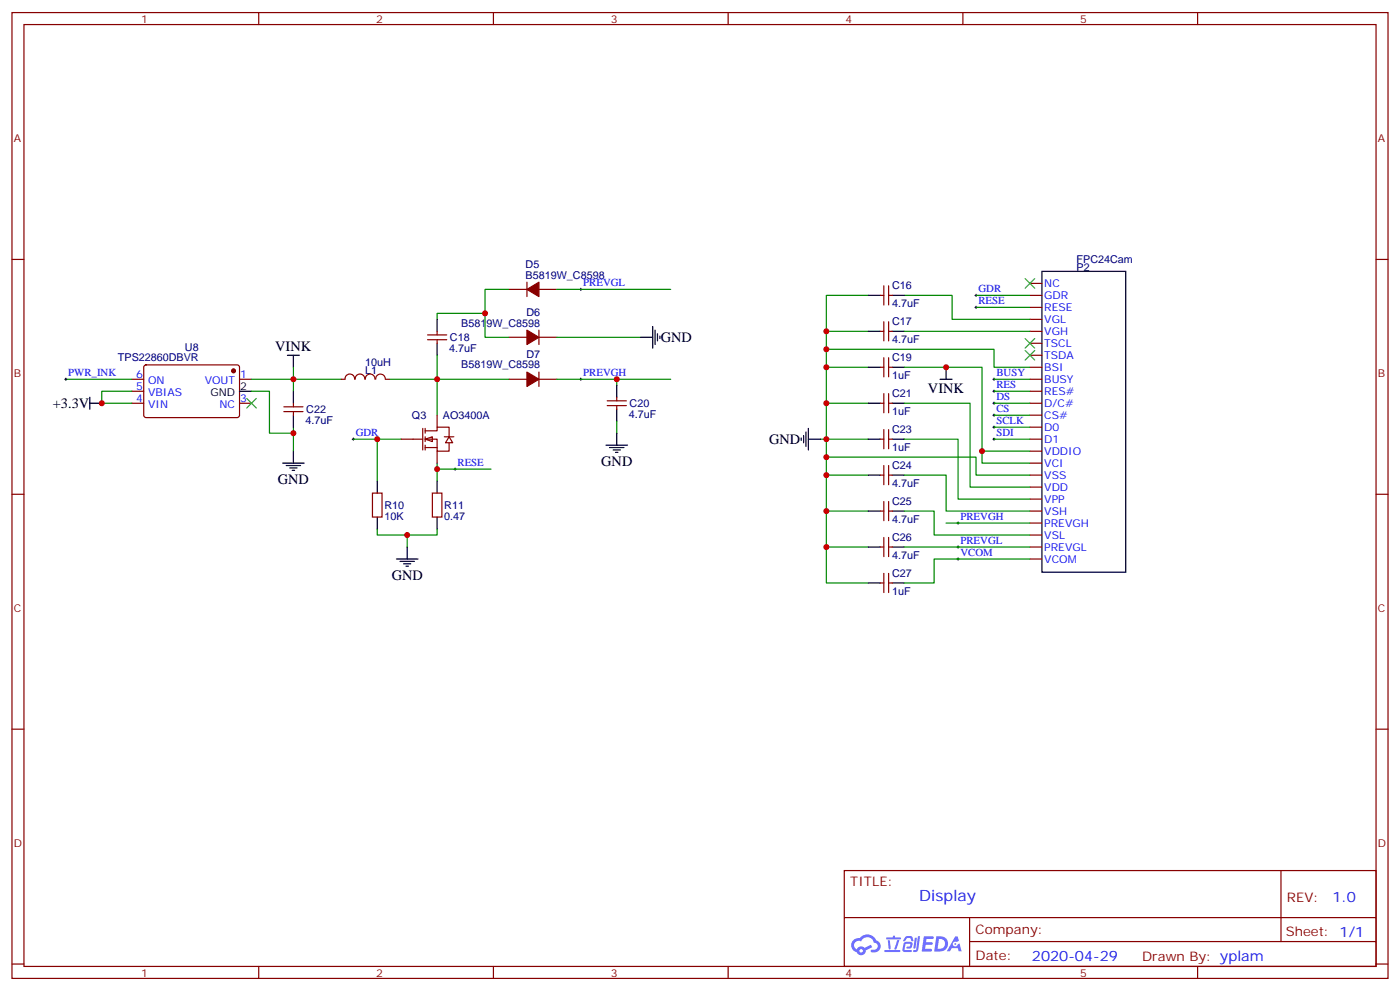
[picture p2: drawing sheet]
<svg xmlns="http://www.w3.org/2000/svg" width="412mm" height="292mm" viewBox="0 0 412 292" stroke-linecap="round" stroke-linejoin="round" font-family="sans-serif">
<g fill="none" stroke="#870000" stroke-width=".35">
<path d="M3.5 3.7h405.4v284.3h-405.4zM7.1 7.2h398.2v277.3h-398.2zM76.2 3.7v3.5M145.3 3.7v3.5M214.5 3.7v3.5M283.6 3.7v3.5M352.8 3.7v3.5M3.5 76.4h3.6M405.3 76.4h3.6M3.5 145.5h3.6M405.3 145.5h3.6M3.5 214.7h3.6"/>
<path d="M405.3 214.7h3.6M248.7 256.3h156.6v28.2h-156.6zM377.3 256.3v20.9M248.7 270.1h156.5M285.6 277.2h119.6M285.6 270.1v14.2M3.5 283.8h3.6M76.2 284.5v3.5M145.3 284.5v3.5M214.5 284.5v3.5M283.6 284.5v3.5M352.8 284.5v3.5"/>
<path d="M405.3 283.8h3.6"/>
</g>
<g fill="#5487ff">
<path d="M272.1 275.6h2.6l.3 .2-.1 .6h-2l-.1 1h1.6l.4 .4-.4 .3h-1.7l-.2 1.2 1.8 .1 .3 .3-.2 .4h-2.9z"/>
<path d="M281.4 275.7h.7l.4 1.3-.7 .3a.74 .74 0 0 0-1.1 .3 .74 .74 0 0 0 .5 1.1 .74 .74 0 0 0 .9-.7l.5-.3 .7 2.4h-.9l-.2-1h-1.9l-.5 1h-.9z"/>
<path d="M269.5 276.1h.6l-.4 2.9a.31 .31 0 0 1-.3 .3 .31 .31 0 0 1-.3-.3z"/>
<path d="M270.4 275.6h.6l-.5 4a.89 .89 0 0 1-.7 .7 .89 .89 0 0 1-.9-.3l1-.5z"/>
<path d="M266.8 275.8l.6-.2 1.2 .1 .5 1.3-.6 .1-.4-.9-1 .1a.95 .95 0 0 1-1 .8l-.1-.2z"/>
<path d="M266.4 277.5l1.8-.2a1.04 1.04 0 0 1 .6 1.1 1.04 1.04 0 0 1-.8 .9h-.7a.29 .29 0 0 1-.3-.4 .29 .29 0 0 1 .3-.2h.7l.2-.8h-1.4l-.4 1.7 1.9 .1a.29 .29 0 0 1 .3 .3 .29 .29 0 0 1-.3 .3h-2l-.4-.3 .2-2.1z"/>
<path d="M260.5 279.7h4.4a.3 .3 0 0 1 .3 .3 .3 .3 0 0 1-.3 .3h-4.3z"/>
<path d="M264.3 276.8h.6l-.5 1.6a1.02 1.02 0 0 1-.7 1.2l-.2-.3z"/>
<path d="M261.5 276.8h.6l.3 2.4-.3 .3-.3-.2z"/>
<path d="M261.1 276h1.9l.2-.5h.5l-.1 .5h1.5a.29 .29 0 0 1 .3 .3 .29 .29 0 0 1-.3 .3h-3.9z"/>
<path d="M275.8 275.6l-.6 4.5h1.4a2.27 2.27 0 0 0 2.7-2.3 2.27 2.27 0 0 0-2.7-2.2zM276.6 276.4a1.5 1.5 0 0 1 1.8 1.6 1.5 1.5 0 0 1-1.9 1.3h-.3z"/>
<path d="M251.4 276.8a2.09 2.09 0 0 0 1 3.5 1.37 1.37 0 0 0 1.5 .9 1.37 1.37 0 0 0 1.1-1.4l2-1-.5-.7-1.8 1a1.4 1.4 0 0 0-2.3 .4 1.32 1.32 0 0 1-.6-1.9 1.32 1.32 0 0 1 1.9-.4 2.02 2.02 0 0 1 2-1.3 2.02 2.02 0 0 1 1.8 1.6 1.09 1.09 0 0 1 1.1 1.4 1.09 1.09 0 0 1-1.6 .7 .41 .41 0 0 0-.5 .3 .41 .41 0 0 0 .4 .5 1.89 1.89 0 0 0 2.4-1.2 1.89 1.89 0 0 0-1.2-2.4 2.98 2.98 0 0 0-5-.6l-1 .1zM253.2 279.9a.52 .52 0 0 1 1 0 .52 .52 0 0 1-1 0z"/>
<circle cx="281.4" cy="277.9" r=".28"/>
</g>
<g fill="none" stroke="#870000" stroke-width=".35">
<path d="M149.9 99.3h5.3M149.9 85.2h5.3M155.2 83.1v4.2M158.7 97.2v4.2M158.7 99.3h5.3M158.7 85.2h5.3M303.4 83.4h3.5M303.4 87h3.5M303.4 90.5h3.5M303.4 94h3.5M303.4 97.5h3.5M83.6 119.8h5.7"/>
<path d="M86.4 118.7v1.1M104.5 111.6a1.41 1.41 0 0 0-1.5-1.5 1.41 1.41 0 0 0-1.4 1.5l-1.1 .1M104.6 111.6a1.41 1.41 0 0 1 1.4-1.5 1.41 1.41 0 0 1 1.4 1.5M107.6 111.6a1.41 1.41 0 0 1 1.4-1.5 1.41 1.41 0 0 1 1.4 1.5M110.7 111.6a1.41 1.41 0 0 1 1.4-1.5 1.41 1.41 0 0 1 1.4 1.5M113.6 111.7h1.1M149.9 111.7h5.3M158.7 109.5v4.3M158.7 111.7h5.3M303.4 111.7h3.5M303.4 101.1h3.5M303.4 104.6h3.5"/>
<path d="M303.4 108.1h3.5M303.4 115.2h3.5M303.4 118.7h3.5M83.6 121.2h5.7M86.4 121.2v1M303.4 122.2h3.5M303.4 125.8h3.5M303.4 129.3h3.5M303.4 132.8h3.5M303.4 136.3h3.5M303.4 139.9h3.5M109.7 145.2h2.8v7h-2.8z"/>
<path d="M127.4 145.2h2.8v7h-2.8zM303.4 143.4h3.5M303.4 146.9h3.5M303.4 150.5h3.5M303.4 154h3.5M303.4 157.5h3.5M303.4 161h3.5M303.4 164.6h3.5"/>
</g>
<g fill="#870000" stroke="#870000" stroke-width=".35">
<path d="M155.2 109.5l3.5 2.2-3.5 2.1z"/>
<path d="M155.2 97.2l3.5 2.1-3.5 2.1z"/>
<path d="M155.2 85.2l3.5-2.1v4.2z"/>
</g>
<g fill="none" stroke="#000" stroke-width=".35">
<path d="M306.9 79.9h24.7v88.6h-24.7zM84.7 104.6h3.5M86.4 104.6v3.5M86.4 115.2v3.5M83.3 136.3h6.3M84.3 137.1h4.2M85.4 137.8h2.1M86.1 138.5h.7M86.4 122.2v3.6M86.4 132.8v3.5M111.1 141.6v3.6M111.1 152.2v3.6"/>
<path d="M128.8 141.6v3.6M128.8 152.2v3.6M116.8 164.6h6.3M117.8 165.3h4.3M118.9 166h2.1M119.6 166.7h.7M119.9 161v3.6"/>
</g>
<path d="M86.4 108.1v3.6h14.1M86.4 111.7v3.5M114.7 111.7h14.1v10.5M86.4 125.8v7M104.1 129.3h14.1M111.1 129.3v12.3M128.8 138.1h15.8M128.8 136.3v5.3M111.1 155.8v1.7h17.7v-1.7M119.9 157.5v3.5" fill="none" stroke="#008700" stroke-width=".35"/>
<path d="M103.7 129.3h.7M104.1 128.9v.7M133.7 138.1h.7M134.1 137.8v.7" fill="none" stroke="#000" stroke-width=".29"/>
<g fill="#fff" stroke="#870000" stroke-width=".35">
<path d="M125.2 129.3l2.2-.7v1.4z"/>
<path d="M132.3 128.6l1 1.8h-2.1z"/>
</g>
<g fill="none" stroke="#870000" stroke-width=".35">
<path d="M125.9 98.6h5.7M128.8 97.5v1.1M259.3 97.5h1M259.3 87h1M260.3 84.1v5.7M260.3 94.7v5.7M261.8 84.1v5.7M261.8 94.7v5.7M261.8 97.5h1M261.8 87h1M38.8 118.7h3.5M38.8 111.7h3.5"/>
<path d="M38.8 115.2h3.5M42.6 107.6l.4-.2 27.1 .1 .5 .6-.1 14.4-.7 .4h-27l-.5-.7v-14.1zM70.6 118.7h3.5M70.6 111.7h3.5M125.9 100h5.7M128.8 100v1.1M178.9 119.4h5.6M178.9 118h5.6M181.7 116.9v1.1M181.7 119.4v1.1M259.3 118.7h1M259.3 108.1h1"/>
<path d="M260.3 105.3v5.6M260.3 115.9v5.6M261.8 105.3v5.6M261.8 115.9v5.6M261.8 118.7h1M261.8 108.1h1M118.2 129.3h6.3M124.5 126.1v6.4M125.2 126.8h3.6v-1h3.5v2.8M125.2 129.3h3.6v3.5h3.5v-2.4M125.2 131.8h3.6M125.2 126.1v1.4"/>
<path d="M125.2 128.6v1.4M125.2 131.1v1.4M128.8 122.2v3.6M128.8 132.8v3.5M130.9 128.6h2.8M259.3 129.3h1M259.3 139.9h1M260.3 126.5v5.6M260.3 137.1v5.6M261.8 129.3h1M261.8 126.5v5.6M261.8 137.1v5.6"/>
<path d="M261.8 139.9h1M259.3 150.5h1M260.3 147.6v5.7M260.3 158.2v5.7M261.8 147.6v5.7M261.8 158.2v5.7M261.8 150.5h1M259.3 171.6h1M259.3 161h1M260.3 168.8v5.6M261.8 168.8v5.6M261.8 171.6h1"/>
<path d="M261.8 161h1"/>
</g>
<g fill="none" stroke="#008700" stroke-width=".35">
<path d="M142.9 92.3h-14.1v1.7M149.9 85.2h-7v14.1h7M164 99.3h24.7M164 85.2h33.6M243.4 97.5h12.4M255.8 87h-12.4v42.3h-1.7M266.3 87h14.2v7h22.9M266.3 97.5h37.1M287.5 90.5h15.9M287.5 87h15.9M19.4 111.7h19.4M38.8 115.2h-8.8v3.5h8.8"/>
<path d="M74.1 115.2h5.3v12.3h7M74.1 111.7h12.3M128.8 104.6v7.1h21.1M164 111.7h17.7v1.7M181.7 111.7h15.9M243.4 102.8h49.4v5.3h10.6M243.4 118.7h12.4M243.4 108.1h12.4M266.3 108.1h23v28.2h14.1M266.3 118.7h19.5v24.7h17.6M292.8 111.7h10.6M292.8 118.7h10.6"/>
<path d="M292.8 115.2h10.6M181.7 124v3.5M243.4 134.6h44.1v5.3h15.9M243.4 139.9h12.4M255.8 129.3h-12.4v42.3h12.4M266.3 129.3h15.9v17.6h21.2M266.3 139.9h12.4v10.6h24.7M289.3 132.8h14.1M292.8 129.3h10.6M292.8 125.8h10.6M292.8 122.2h10.6M243.4 150.5h12.4"/>
<path d="M266.3 150.5h8.9v7h28.2M278.7 154h24.7M243.4 161h12.4M266.3 161h37.1M303.4 164.6h-28.2v7h-8.9"/>
</g>
<g fill="none" stroke="#000" stroke-width=".35">
<path d="M128.8 94v3.5M188.7 99.3h3.6M192.3 96.1v6.4M193 97.2v4.2M193.7 98.2v2.2M194.4 99v.7M255.8 97.5h3.5M255.8 87h3.5M262.8 97.5h3.5M262.8 87h3.5M26.5 118.7h3.5M26.5 116.9v3.6"/>
<path d="M70.6 115.2h3.5M128.8 101.1v3.5M181.7 113.4v3.5M255.8 118.7h3.5M255.8 108.1h3.5M262.8 118.7h3.5M262.8 108.1h3.5M276.9 111.7h3.6M278.7 108.1v3.6M178.5 131.1h6.4M179.6 131.8h4.2M180.6 132.5h2.1"/>
<path d="M181.3 133.2h.7M181.7 120.5v3.5M181.7 127.5v3.6M236 128.9v.7M236.7 128.2v2.2M237.4 127.2v4.2M238.1 129.3h3.6M238.1 126.1v6.4M255.8 129.3h3.5M255.8 139.9h3.5M262.8 129.3h3.5M262.8 139.9h3.5"/>
<path d="M255.8 150.5h3.5M262.8 150.5h3.5M255.8 171.6h3.5M255.8 161h3.5M262.8 171.6h3.5M262.8 161h3.5"/>
</g>
<g fill="none" stroke="#000" stroke-width=".29">
<path d="M170.7 85.2h.7M171.1 84.8v.7M287.2 90.5h.7M287.2 87h.7M287.5 86.6v.7M287.5 90.1v.7M19 111.7h.8M19.4 111.3v.7M170.7 111.7h.7M171.1 111.3v.7M292.5 111.7h.7M292.5 118.7h.7"/>
<path d="M292.5 115.2h.7M292.8 111.3v.7M292.8 114.8v.7M292.8 118.4v.7M292.5 129.3h.7M292.5 125.8h.7M292.5 122.2h.7M292.8 121.9v.7M292.8 125.4v.7M292.8 128.9v.7M281.9 154h.7M282.2 153.6v.7"/>
<path d="M281.9 164.6h.7M281.9 161h.7M282.2 160.7v.7M282.2 164.2v.7"/>
</g>
<path d="M302 99.7l2.8 2.8M302 82l2.8 2.8M304.8 99.7l-2.8 2.8M304.8 82l-2.8 2.8M72.7 117.3l2.8 2.8M75.5 117.3l-2.8 2.8M302 103.2l2.8 2.8M304.8 103.2l-2.8 2.8" fill="none" stroke="#3c3" stroke-width=".35"/>
<circle cx="68.8" cy="109.2" r=".53" fill="#870000" stroke="#870000" stroke-width=".35"/>
<g fill="#c00">
<circle cx="86.4" cy="111.7" r=".88"/>
<circle cx="128.8" cy="138.1" r=".88"/>
<circle cx="111.1" cy="129.3" r=".88"/>
<circle cx="243.4" cy="134.6" r=".88"/>
<circle cx="278.7" cy="108.1" r=".88"/>
<circle cx="243.4" cy="161" r=".88"/>
<circle cx="243.4" cy="139.9" r=".88"/>
<circle cx="243.4" cy="129.3" r=".88"/>
<circle cx="243.4" cy="108.1" r=".88"/>
<circle cx="243.4" cy="97.5" r=".88"/>
<circle cx="243.4" cy="118.7" r=".88"/>
<circle cx="243.4" cy="150.5" r=".88"/>
<circle cx="289.3" cy="132.8" r=".88"/>
<circle cx="243.4" cy="102.8" r=".88"/>
<circle cx="181.7" cy="111.7" r=".88"/>
<circle cx="142.9" cy="92.3" r=".88"/>
<circle cx="128.8" cy="111.7" r=".88"/>
<circle cx="119.9" cy="157.5" r=".88"/>
<circle cx="86.4" cy="127.5" r=".88"/>
<circle cx="30" cy="118.7" r=".88"/>
</g>
<text font-size="4.6" fill="#00f" x="270.8" y="265.3">Display</text>
<g font-size="4.2">
<text x="194.7" y="100.7">GND</text>
<text x="81.1" y="103.4">VINK</text>
<text x="273.4" y="115.6">VINK</text>
<text x="15.6" y="120.1">+3.3V</text>
<text x="226.6" y="130.7">GND</text>
<text x="177.1" y="137.1">GND</text>
<text x="81.9" y="142.4">GND</text>
<text x="115.4" y="170.6">GND</text>
</g>
<g font-size="4.2" fill="#00f">
<text x="392.5" y="265.6">1.0</text>
<text x="304" y="282.9">2020-04-29</text>
</g>
<g font-size="3.9" fill="#800">
<text x="250.5" y="260.9">TITLE:</text>
<text x="379.1" y="265.6">REV:</text>
<text x="287.4" y="275.1">Company:</text>
<text x="378.7" y="275.7">Sheet: 1/1</text>
<text x="287.4" y="282.8">Date:</text>
<text x="336.4" y="282.8">Drawn By: yplam</text>
</g>
<g font-size="3.2" fill="#800">
<text x="41.6" y="6.7">1</text>
<text x="110.8" y="6.7">2</text>
<text x="179.9" y="6.7">3</text>
<text x="249.1" y="6.7">4</text>
<text x="318.2" y="6.7">5</text>
<text x="4.1" y="41.8">A</text>
<text x="405.9" y="41.8">A</text>
<text x="4.1" y="110.9">B</text>
<text x="405.9" y="110.9">B</text>
<text x="4.1" y="180.1">C</text>
<text x="405.9" y="180.1">C</text>
<text x="4.1" y="249.2">D</text>
<text x="405.9" y="249.2">D</text>
<text x="41.6" y="287.5">1</text>
<text x="110.8" y="287.5">2</text>
<text x="179.9" y="287.5">3</text>
<text x="249.1" y="287.5">4</text>
<text x="318.2" y="287.5">5</text>
</g>
<g font-size="3.2" fill="#000080">
<text x="317.1" y="77.4">FPC24Cam</text>
<text x="154.8" y="82">B5819W_C8598</text>
<text x="154.8" y="78.8">D5</text>
<text x="317.1" y="79.9">P2</text>
<text x="262.8" y="85.2">C16</text>
<text x="155.1" y="93">D6</text>
<text x="262.8" y="95.8">C17</text>
<text x="262.8" y="90.5">4.7uF</text>
<text x="132.5" y="100.4">C18</text>
<text x="135.9" y="96.1">B5819W_C8598</text>
<text x="262.8" y="101.1">4.7uF</text>
<text x="34.7" y="106.4">TPS22860DBVR</text>
<text x="54.5" y="103.2">U8</text>
<text x="107.6" y="107.8">10uH</text>
<text x="132.3" y="103.7">4.7uF</text>
<text x="155.1" y="105.3">D7</text>
<text x="262.8" y="106.4">C19</text>
<text x="107.6" y="110.2">L1</text>
<text x="135.9" y="108.5">B5819W_C8598</text>
<text x="262.8" y="111.7">1uF</text>
<text x="185.5" y="119.8">C20</text>
<text x="262.8" y="116.9">C21</text>
<text x="90" y="124.8">4.7uF</text>
<text x="90.2" y="121.6">C22</text>
<text x="121.4" y="123.4">Q3</text>
<text x="130.5" y="123.4">AO3400A</text>
<text x="185.2" y="123.1">4.7uF</text>
<text x="262.8" y="122.2">1uF</text>
<text x="262.8" y="127.5">C23</text>
<text x="262.8" y="132.8">1uF</text>
<text x="262.8" y="143.4">4.7uF</text>
<text x="262.8" y="138.1">C24</text>
<text x="113.2" y="149.8">R10</text>
<text x="130.9" y="149.8">R11</text>
<text x="262.8" y="148.7">C25</text>
<text x="113.2" y="153.1">10K</text>
<text x="130.9" y="153.1">0.47</text>
<text x="262.8" y="154">4.7uF</text>
<text x="262.8" y="159.3">C26</text>
<text x="262.8" y="164.6">4.7uF</text>
<text x="262.8" y="169.9">C27</text>
<text x="262.8" y="175.2">1uF</text>
</g>
<g font-size="3.2" fill="#00f">
<text x="171.8" y="84.3">PREVGL</text>
<text x="288.2" y="89.6">RESE</text>
<text x="288.2" y="86.1">GDR</text>
<text x="307.6" y="84.5">NC</text>
<text x="307.6" y="88">GDR</text>
<text x="307.6" y="91.5">RESE</text>
<text x="307.6" y="95.1">VGL</text>
<text x="307.6" y="98.6">VGH</text>
<text x="307.6" y="102.1">TSCL</text>
<text x="307.6" y="105.7">TSDA</text>
<text x="20.1" y="110.8">PWR_INK</text>
<text x="40.1" y="111.3">6</text>
<text x="43.6" y="113.1">ON</text>
<text x="60.3" y="113.1">VOUT</text>
<text x="70.7" y="111.3">1</text>
<text x="171.8" y="110.8">PREVGH</text>
<text x="293.5" y="110.8">BUSY</text>
<text x="307.6" y="109.2">BSI</text>
<text x="307.6" y="112.7">BUSY</text>
<text x="40.1" y="118.4">4</text>
<text x="40.1" y="114.8">5</text>
<text x="43.6" y="116.6">VBIAS</text>
<text x="70.7" y="118.4">3</text>
<text x="293.5" y="117.8">DS</text>
<text x="293.5" y="114.3">RES</text>
<text x="307.6" y="116.2">RES#</text>
<text x="307.6" y="119.8">D/C#</text>
<text x="43.6" y="120.1">VIN</text>
<text x="64.7" y="120.1">NC</text>
<text x="293.5" y="124.9">SCLK</text>
<text x="293.5" y="121.4">CS</text>
<text x="307.6" y="123.3">CS#</text>
<text x="104.8" y="128.4">GDR</text>
<text x="293.5" y="128.4">SDI</text>
<text x="307.6" y="126.8">D0</text>
<text x="307.6" y="130.4">D1</text>
<text x="134.8" y="137.2">RESE</text>
<text x="307.6" y="133.9">VDDIO</text>
<text x="307.6" y="137.4">VCI</text>
<text x="307.6" y="140.9">VSS</text>
<text x="307.6" y="144.5">VDD</text>
<text x="307.6" y="148">VPP</text>
<text x="282.9" y="153.1">PREVGH</text>
<text x="307.6" y="151.5">VSH</text>
<text x="307.6" y="155">PREVGH</text>
<text x="282.9" y="160.2">PREVGL</text>
<text x="307.6" y="158.6">VSL</text>
<text x="282.9" y="163.7">VCOM</text>
<text x="307.6" y="162.1">PREVGL</text>
<text x="307.6" y="165.6">VCOM</text>
</g>
<g font-size="3.2">
<text x="62" y="116.6">GND</text>
<text x="70.7" y="114.8">2</text>
</g>
</svg>
